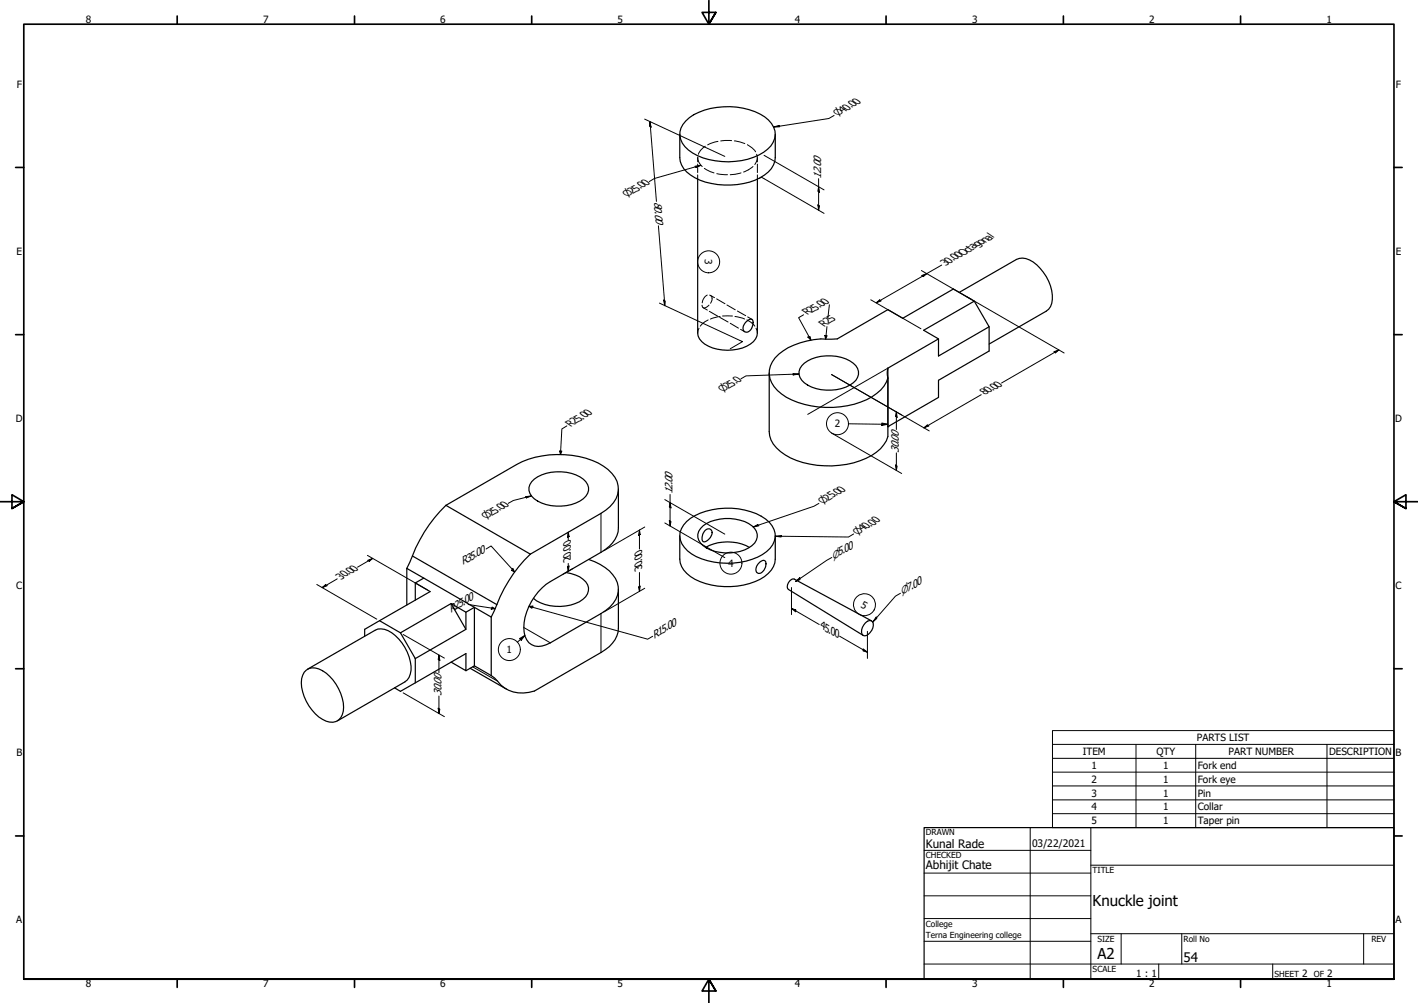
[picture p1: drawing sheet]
<svg xmlns="http://www.w3.org/2000/svg" width="594mm" height="420mm" viewBox="0 0 594 420" stroke-linecap="round" stroke-linejoin="round" font-family="sans-serif">
<!-- layer: Tweak Trail (ANSI) -->
<path d="M372 154.2l-33.6 19.4" fill="none" stroke="#000" stroke-width=".42"/>
<!-- layer: Hidden (ANSI) -->
<g fill="none" stroke="#000" stroke-width=".42">
<path d="M300.8 59.2l-4.3 1.5M306.5 58.9l-4.6 .1M307.7 59l4.3 1.2M292.3 66v1.8M292.3 68.7v3.6M292.3 73.3v1.7M292.4 65.8a4.8 4.8 0 0 0 1.8 4M295.1 70.5l4 1.9M295.5 61.3a6.3 6.3 0 0 0-2.9 3.3M300.3 72.7l4.5 .5M310.5 72.4l-4.6 .8M313.1 60.6l1.9 1.3 1.5 1.7"/>
<path d="M315.5 69.8l-1.9 1.3-2.1 1M317 64.6a4.2 4.2 0 0 1-.8 4.3M317.3 66v1.8M317.3 68.7v3.6M317.3 73.3v1.7M292.9 137.5l-.6 2M294.6 128.9l1.8 1M296.3 123.6a4.4 4.4 0 0 0-2.1 3.3M296.7 134l-1.5 .9-1.8 1.7M297.1 127.8a1.75 1.75 0 0 1-2.8 .6l-.2-.5M297.2 130.4l3.5 2M297.3 123.6a2.03 2.03 0 0 1 .4 3.4"/>
<path d="M297.6 123.7l1.7 1M300.2 125.2l3.5 2M301.6 132.9l3.5 2M301.7 132.6l-4.1 1M302.7 132.4h4.2M304.5 127.7l3.5 2.1M305.9 135.4l3.5 2.1M307.9 132.6l4.1 1M308.9 130.3l3.5 1.9M310.3 138l1.7 1M312.9 134l1.5 .9 1.8 1.7M313.2 132.8l1.8 1"/>
<path d="M316.7 137.5l.6 2"/>
</g>
<!-- layer: Visible (ANSI) -->
<g fill="none" stroke="#000" stroke-width=".51">
<path d="M284.8 56.2v9.8a10.2 10.2 0 0 0 6.3 8.5 31.1 31.1 0 0 0 29.2-1.2 9.3 9.3 0 0 0 4.5-7.3v-9.8M287.3 50.7a25.5 25.5 0 0 1 18.6-6 25.9 25.9 0 0 1 16 5.6 7.7 7.7 0 0 1-.3 12.2 29.4 29.4 0 0 1-27.1 3.6 14.1 14.1 0 0 1-9.3-7.7 7.2 7.2 0 0 1 2.1-7.7zM292.3 75v64.5a7.9 7.9 0 0 0 6.3 6.3 18.7 18.7 0 0 0 17.1-2.7l1.4-2.3 .2-1.3v-64.5M312.4 135a2.12 2.12 0 0 1 2.8-1 4.1 4.1 0 0 1-2.4 5.2 2.06 2.06 0 0 1-1.6-1.6 2.06 2.06 0 0 1 .8-2.1zM387 138.3l21.2-12.1 6.2 10.7-21.2 12.2v-7.1zM401.9 122.5l23.9-13.8a7.7 7.7 0 0 1 8.6 2.3 18.4 18.4 0 0 1 6.2 16.1l-1.2 2.4-1.1 .8-23.9 13.8M408.2 126.2l-8.8-5.1-21.2 12.2-6.2-3.6-21.2 12.3-2.3 .1a32.2 32.2 0 0 0-22.2 6.3 9.6 9.6 0 0 0-.6 15.2 32.2 32.2 0 0 0 23.3 7.1 30.9 30.9 0 0 0 20-7.3l1.3-1.6 1.7-3.5-.3-1.3 .3-2.8M414.4 136.9v10.1l-21.2 12.3v7.2l-21.2 12.2M337 152.1a18.5 18.5 0 0 1 20.4 0 4.9 4.9 0 0 1 0 8.3 18.5 18.5 0 0 1-20.4 0 4.9 4.9 0 0 1 0-8.3zM372 154.2v28.7a15.1 15.1 0 0 1-9.2 9.1 39.2 39.2 0 0 1-33.9-1.5 12 12 0 0 1-6.6-9.7v-24.5M393.2 142l-21.2 12.2M186.8 211.7a61.3 61.3 0 0 0-15.1 23.8l-1.3 2.6"/>
<path d="M186.8 211.7l29.6-17.1a38.9 38.9 0 0 1 36.5 .7 11 11 0 0 1 5.9 11.8 13.6 13.6 0 0 1-7 8l-29.6 17M186.8 211.7l35.4 20.4M222.8 201.8a17 17 0 0 1 16.6-3.5 8.9 8.9 0 0 1 7.2 5.9 6.8 6.8 0 0 1-5.4 6.5 19.1 19.1 0 0 1-17.4-1.7 4.8 4.8 0 0 1-1-7.2zM259.1 204.8v16.3a12.2 12.2 0 0 1-7.3 10.3l-21.2 12.2a23.8 23.8 0 0 0-11 21.2 6.2 6.2 0 0 0 9.2 5.3l23-13.1a12.2 12.2 0 0 0 7.2-11.1 14.5 14.5 0 0 0-9.8-10.6l-2.6-.9M287.7 218.5a27.5 27.5 0 0 1 21.6-5.4 20.7 20.7 0 0 1 14.2 7.2 7.6 7.6 0 0 1-2.3 10.8 30 30 0 0 1-27.3 3 13.2 13.2 0 0 1-8.8-7.9 7.4 7.4 0 0 1 2.6-7.7zM170.4 238.1l35.4 20.4M170.4 238.1v15.3M172.8 232.9l35.4 20.4M222.2 232.1a57.7 57.7 0 0 0-14 21.2M237.1 239.8a11.4 11.4 0 0 1 9.1 5.2 5.6 5.6 0 0 1-3.4 7.1 18.9 18.9 0 0 1-19.3-1.5M284.8 224.5v9.7a10.4 10.4 0 0 0 6.3 8.5 31.1 31.1 0 0 0 29.2-1.2 9.6 9.6 0 0 0 4.5-7.3v-9.7M294.6 220.3a18.5 18.5 0 0 1 20.4 0 5 5 0 0 1 0 8.3 18.5 18.5 0 0 1-20.4 0 5 5 0 0 1 0-8.3z"/>
<path d="M295.2 222.4a1.77 1.77 0 0 1 2.7-.5 1.77 1.77 0 0 1 0 2.7 3.4 3.4 0 0 1-3.3 2.3 3.8 3.8 0 0 1 .6-4.5zM295.7 229.3a19.1 19.1 0 0 1 18.3 0M317.7 236.1a1.98 1.98 0 0 1 3.1-.8 4 4 0 0 1-3.1 4.9 2.48 2.48 0 0 1 0-4.1zM174 251.4v-7.2l6.2 3.6-27.4 15.8v2.9M177.5 242.2l-3.5 2M189 252.8l6.2 3.7v7.1M195.2 256.5l3.6-2.1v24.5M205.8 258.5v24.5M208.2 253.3l-2.4 5.2M259.1 246.9v16.3a12.1 12.1 0 0 1-7.3 10.1l-27.9 16.2a13.3 13.3 0 0 1-15.4-4.2l-2.7-2.3M159 260l8.8 5.1M167.8 265.1l21.2-12.3 6.2 10.8-21.2 12.3z"/>
<path d="M174 275.9v10.1M189 277.3l6.2 3.7v-7.2l-27.4 15.8-2.5-1.5M197 280l15.2 8.6M198.8 278.9l7 4.1M198.8 278.9l-3.6 2.1M362.6 260.9a1.96 1.96 0 0 1 2.9-.5 4.6 4.6 0 0 1-3.3 6 1.82 1.82 0 0 1-1.2-2.6zM365.1 260.1l-32.3-17.5a2.89 2.89 0 0 0-2.5 4.3l31.3 19.3M127.4 281.6a5.5 5.5 0 0 1 7.7-.6 19.1 19.1 0 0 1 8.7 16.9 5.2 5.2 0 0 1-3.3 4.4 5.2 5.2 0 0 1-5.4-1 19 19 0 0 1-8.7-17zM128.8 280.3l28.4-16.3a7.5 7.5 0 0 1 8.5 2.3 19.5 19.5 0 0 1 6.5 14.5 6 6 0 0 1-2.6 4.9l-28.2 16.3"/>
</g>
<!-- layer: Visible Narrow (ANSI) -->
<path d="M251.8 215.1v16.3M251.8 257v16.3M198 279.3l10.5 6M219.5 262.9l11.1 6.4" fill="none" stroke="#000" stroke-width=".42"/>
<!-- layer: Visible (ANSI) -->
<circle cx="372" cy="178.7" r=".25" fill="#000"/>
<!-- layer: Symbol (ANSI) -->
<g fill="none" stroke="#000" stroke-width=".42">
<path d="M355.4 177.5l16.6 .2M369.4 177.2l2.6 .5-2.6 .5zM217.7 267.5l2.2-1.3-1.5 2zM219.9 266.2l-3.2 2.8M440.9 311.8v-5.8h143.1v5.8M440.9 311.8h143.1v5.9M440.9 311.8v34.9h143.1v-29M440.9 317.7h143.1M475.9 311.8v34.9M501 311.8v34.9M555.9 311.8v34.9M440.9 323.4h143.1"/>
<path d="M440.9 329.2h143.1M440.9 335.1h143.1M440.9 340.8h143.1"/>
<circle cx="296.9" cy="109.7" r="4.6"/>
<circle cx="350.9" cy="177.5" r="4.6"/>
<circle cx="306.2" cy="235.9" r="4.6"/>
<circle cx="362.2" cy="253.3" r="4.6"/>
<circle cx="213.4" cy="272.1" r="4.6"/>
</g>
<!-- layer: Border (ANSI) -->
<g fill="none" stroke="#000" stroke-width=".7">
<path d="M74.2 6.7v3.4M148.5 6.7v3.4M222.8 6.7v3.4M297 .2v9.9l-2.9-4.9h5.8l-2.9 4.9 2.9-4.9M371.2 6.7v3.4M445.5 6.7v3.4M519.7 6.7v3.4M6.5 70.1h3.5M584 70.1h3.4M6.5 140.2h3.5M584 140.2h3.4M0 210.2h10l-5-3v5.8l5-2.8-5 2.8"/>
<path d="M594 210.2h-10l5-3v5.8l-5-2.8 5 2.8M6.5 280.1h3.5M584 280.1h3.4M6.5 350.2h3.5M584 350.2h3.4M10 410.2v-400.1h574v400.1h-574h574M74.2 410.2v3.4M148.5 410.2v3.4M222.8 410.2v3.4M299.9 415.1l-2.9-4.9 2.9 4.9h-5.8l2.9-4.9v10M371.2 410.2v3.4M445.5 410.2v3.4"/>
<path d="M519.7 410.2v3.4"/>
</g>
<!-- layer: Title (ANSI) -->
<g fill="none" stroke="#000" stroke-width=".42">
<path d="M387.2 356.2h69.8M431.6 346.7v63.5M457 346.7v63.5M387.2 365.7h69.8M387.2 375.3h69.8M457 362.4h127M387.2 384.8h69.8M387.2 394.3h69.8M457 391.1h127M469.7 391.1v12.7M495.1 391.1v12.7M571.3 391.1v12.7"/>
<path d="M387.2 403.8h196.8M485.5 403.8v6.4M533.2 403.8v6.4"/>
</g>
<path d="M387.2 346.7h196.8v63.5h-196.8z" fill="none" stroke="#000" stroke-width=".51"/>
<!-- layer: Dimension (ANSI) -->
<g fill="none" stroke="#000" stroke-width=".42">
<path d="M270.1 49.9l33.6 15.6M272.3 51l.5 2.3-.7-.4zM272.3 51l2.7 33.4M324.1 53.2l2.3-.6 .2 .5zM349.4 48.4l-2.1 1.2-23.2 3.6M291.1 69.6l2.5-.3-2 .8zM293.6 69.3l-19.5 5.5-2.1 1.3M318.1 74.7l.9-.5 26.2 15.2M320.1 65.1l25.1 14.4M343 78.3l.3 2.2-.7-.4zM343 74.8v13.3M275.8 94.6l2.7 33.5"/>
<path d="M342.6 85.8l.7 .4-.3 1.9zM386 113.3l59.8 34.6M386.1 115.4l2.2-.8-1.5 1.3zM394.5 111l-27.4 15.9M276.3 127l34.8 16.1-5.2 3M278 125.7l.7 .4-.2 2zM336.7 131.9l-2.1 1.2 5.1 9.4M346.5 136.8l-.6 5.2M347.5 127.7l-.6 5M364.8 125.6l21 12.1M367.1 126.9l1.4-1.3 .7 .4zM332.2 156.5l2.6 .2-2.5 .4z"/>
<path d="M334.8 156.7l-22.3 .8-2 1.2M338.5 141.2l.9-.2 .3 1.5zM345.6 140.6h.9l-.6 1.4zM348.4 156.9l40.9 23.6M441.5 147.4l2.1-.8-1.4 1.2zM443.6 146.6l-24 13.8M237.5 178.4l-2.1 1.3-.6 10.7M375.5 172.6l.4 2.2-.7-.4zM375.5 172.6v7.3M387 179.2l1.5-1.2 .7 .4zM411.1 165.3l-24.1 13.9M234.4 189h1l-.6 1.4z"/>
<path d="M348.4 181.4l29.4 17M375.2 194.8l.7 .4-.4 1.9zM375.5 189.7v7.4M220.2 208.1l2.4-.3-2.1 .8zM222.6 207.8l-7.5 1.9-2.2 1.2M278.5 209.3l25.2 14.5M278.5 219.1l25.2 14.5M280.4 218.1l.7 .4-.4 1.8zM280.7 210.5l.4 2.3-.7-.4zM280.7 207.1v13.2M343.1 210.9l-2.1 1.2-25.4 8.7M153.9 232.6l25.2 14.5"/>
<path d="M154.1 234.7l2-.8-1.4 1.2zM156.1 233.9l-6.3 3.7M203.6 230l2.1-1.3 9.9 10.9M214.9 238.1l.7 1.5-1.3-.7zM237.7 237.4l.7-.4-.3 2.2zM238.1 222.9l.3 1.9-.7 .3zM238.1 222.9v3.3M238.1 236v3.2M240 238.2l-4.2 2.4M267.9 222l.3 1.9-.7 .4zM267.9 222v8M267.9 239.8v8"/>
<path d="M270.1 220.8l-17.2 9.9M315.6 220.8l1.8-1 .5 .5zM324.8 224.6l2.5-.2v.6zM348.5 233.5l-15.2 10.1M357.6 223.7l-2.1 1.3-30.7-.4M132.7 244.8l25.2 14.6M134.9 246.2l1.4-1.2 .8 .3zM141.3 242.5l-6.4 3.7M196.2 253.2l11.3 1.8M206.2 254.3l1.3 .7-1.7 .2zM221.6 254l1.7-.1-.5 .9zM221.6 254l49.7 13.8 2.1-1.2"/>
<path d="M267.5 245.9l.7-.4-.3 2.3zM270.1 246.4l-17.2 10M331.6 254.9l1.8 .6v.8zM331.6 254.9l11.6 6.7M331.6 246.1v11.4M333.3 243.6l1.8-1.6 .1 .8zM367.1 258.5l.2 .6-1.7 1.5zM377.3 248.5l-2.1 1.2-9.6 10.9M168.9 265.8l17.3 9.9M183.9 274.4l.4 2.2-.7-.3zM183.9 274.4v7.4M351.7 266.5l11.7 6.7"/>
<path d="M361.6 271.8l1.8 1.4-1.8-.6zM363.4 264.5v11.3M168.9 290.2l17.3 10M183.6 296.7l.7 .4-.4 1.8zM183.9 291.6v7.3"/>
</g>
<g fill="#000">
<path d="M272.3 51l.5 2.3-.7-.4z" fill-rule="evenodd"/>
<path d="M324.1 53.2l2.3-.6 .2 .5z" fill-rule="evenodd"/>
<path d="M291.1 69.6l2.5-.3-2 .8z" fill-rule="evenodd"/>
<path d="M342.6 85.8l.7 .4-.3 1.9z" fill-rule="evenodd"/>
<path d="M343 78.3l.3 2.2-.7-.4z" fill-rule="evenodd"/>
<path d="M386.1 115.4l2.2-.8-1.5 1.3z" fill-rule="evenodd"/>
<path d="M278 125.7l.7 .4-.2 2z" fill-rule="evenodd"/>
<path d="M367.1 126.9l1.4-1.3 .7 .4z" fill-rule="evenodd"/>
<path d="M332.2 156.5l2.6 .2-2.5 .4z" fill-rule="evenodd"/>
<path d="M338.5 141.2l.9-.2 .3 1.5z" fill-rule="evenodd"/>
<path d="M345.6 140.6h.9l-.6 1.4z" fill-rule="evenodd"/>
<path d="M441.5 147.4l2.1-.8-1.4 1.2z" fill-rule="evenodd"/>
<path d="M375.5 172.6l.4 2.2-.7-.4z" fill-rule="evenodd"/>
<path d="M387 179.2l1.5-1.2 .7 .4z" fill-rule="evenodd"/>
<path d="M234.4 189h1l-.6 1.4z" fill-rule="evenodd"/>
<path d="M375.2 194.8l.7 .4-.4 1.9z" fill-rule="evenodd"/>
<path d="M220.2 208.1l2.4-.3-2.1 .8z" fill-rule="evenodd"/>
<path d="M280.4 218.1l.7 .4-.4 1.8z" fill-rule="evenodd"/>
<path d="M280.7 210.5l.4 2.3-.7-.4z" fill-rule="evenodd"/>
<path d="M315.6 220.8l1.8-1 .5 .5z" fill-rule="evenodd"/>
<path d="M154.1 234.7l2-.8-1.4 1.2z" fill-rule="evenodd"/>
<path d="M214.9 238.1l.7 1.5-1.3-.7z" fill-rule="evenodd"/>
<path d="M237.7 237.4l.7-.4-.3 2.2z" fill-rule="evenodd"/>
<path d="M238.1 222.9l.3 1.9-.7 .3z" fill-rule="evenodd"/>
<path d="M267.9 222l.3 1.9-.7 .4z" fill-rule="evenodd"/>
<path d="M324.8 224.6l2.5-.2v.6z" fill-rule="evenodd"/>
<path d="M134.9 246.2l1.4-1.2 .8 .3z" fill-rule="evenodd"/>
<path d="M206.2 254.3l1.3 .7-1.7 .2z" fill-rule="evenodd"/>
<path d="M221.6 254l1.7-.1-.5 .9z" fill-rule="evenodd"/>
<path d="M267.5 245.9l.7-.4-.3 2.3z" fill-rule="evenodd"/>
<path d="M331.6 254.9l1.8 .6v.8z" fill-rule="evenodd"/>
<path d="M333.3 243.6l1.8-1.6 .1 .8z" fill-rule="evenodd"/>
<path d="M367.1 258.5l.2 .6-1.7 1.5z" fill-rule="evenodd"/>
<path d="M183.9 274.4l.4 2.2-.7-.3z" fill-rule="evenodd"/>
<path d="M361.6 271.8l1.8 1.4-1.8-.6z" fill-rule="evenodd"/>
<path d="M183.6 296.7l.7 .4-.4 1.8z" fill-rule="evenodd"/>
</g>
<!-- layer: Symbol (ANSI) -->
<g fill="#000">
<path d="M369.4 177.2l2.6 .5-2.6 .5z" fill-rule="evenodd"/>
<path d="M217.7 267.5l2.2-1.3-1.5 2z" fill-rule="evenodd"/>
</g>
<g font-size="6.3">
<text x="457.8" y="379.6">Knuckle joint</text>
<text x="459.7" y="401.7">A2</text>
</g>
<text font-size="5.5" x="495.9" y="402.9">54</text>
<g font-size="4.9">
<text x="387.9" y="355.3">Kunal Rade</text>
<text x="387.9" y="364">Abhijit Chate</text>
</g>
<g font-size="4.7">
<text x="344" y="74.8" transform="rotate(-90 344 74.8)">12.00</text>
<text x="396.2" y="111.4" transform="rotate(-30 396.2 111.4)">30.00Octagonal</text>
<text x="338.3" y="132.1" transform="rotate(-30 338.3 132.1)">R25.00</text>
<text x="345.2" y="136.8" transform="rotate(-30 345.2 136.8)">R25</text>
<text x="412.7" y="165.7" transform="rotate(-30 412.7 165.7)">80.00</text>
<text x="239.1" y="178.7" transform="rotate(-30 239.1 178.7)">R25.00</text>
<text x="376.6" y="189.7" transform="rotate(-90 376.6 189.7)">30.00</text>
<text x="281.8" y="207.1" transform="rotate(-90 281.8 207.1)">12.00</text>
<text x="193.9" y="236.8" transform="rotate(-30 193.9 236.8)">R35.00</text>
<text x="239.1" y="234.7" transform="rotate(-90 239.1 234.7)">20.00</text>
<text x="269" y="238.5" transform="rotate(-90 269 238.5)">30.00</text>
<text x="142.9" y="242.8" transform="rotate(-30 142.9 242.8)">30.00</text>
<text x="188.9" y="256.7" transform="rotate(-30 188.9 256.7)">R25.00</text>
<text x="343.8" y="263.2" transform="rotate(30 343.8 263.2)">45.00</text>
<text x="274" y="267.5" transform="rotate(-30 274 267.5)">R15.00</text>
<text x="185" y="291.6" transform="rotate(-90 185 291.6)">30.00</text>
</g>
<text font-size="4.6" x="274" y="84.6" transform="rotate(86 274 84.6)">80.00</text>
<g font-size="4.4">
<text x="351" y="48.7" transform="rotate(-30 351 48.7)">⌀40.00</text>
<text x="262.7" y="82.6" transform="rotate(-30 262.7 82.6)">⌀25.00</text>
<text x="302.8" y="164.3" transform="rotate(-30 302.8 164.3)">⌀25.0</text>
<text x="344.7" y="211.1" transform="rotate(-30 344.7 211.1)">⌀25.00</text>
<text x="203.6" y="217.5" transform="rotate(-30 203.6 217.5)">⌀25.00</text>
<text x="359.2" y="224" transform="rotate(-30 359.2 224)">⌀40.00</text>
<text x="349.1" y="234.4" transform="rotate(-30 349.1 234.4)">⌀5.00</text>
<text x="377.8" y="249.4" transform="rotate(-30 377.8 249.4)">⌀7.00</text>
</g>
<text font-size="4.3" x="432.4" y="354.8">03/22/2021</text>
<g font-size="4.2">
<text x="36" y="9.8">8</text>
<text x="110.2" y="9.8">7</text>
<text x="184.5" y="9.8">6</text>
<text x="258.8" y="9.8">5</text>
<text x="333" y="9.8">4</text>
<text x="407.2" y="9.8">3</text>
<text x="481.5" y="9.8">2</text>
<text x="555.8" y="9.8">1</text>
<text x="7" y="36.7">F</text>
<text x="584.8" y="36.7">F</text>
<text x="6.9" y="106.7">E</text>
<text x="584.8" y="106.7">E</text>
<text x="295.3" y="108.5" transform="rotate(90 295.3 108.5)">3</text>
<text x="6.7" y="176.7">D</text>
<text x="349.7" y="179">2</text>
<text x="584.5" y="176.7">D</text>
<text x="305.1" y="237.5">4</text>
<text x="6.8" y="246.7">C</text>
<text x="584.6" y="246.7">C</text>
<text x="360.4" y="254.1" transform="rotate(28 360.4 254.1)">5</text>
<text x="212.2" y="273.6">1</text>
<text x="501.5" y="310.5">PARTS LIST</text>
<text x="6.9" y="316.7">B</text>
<text x="453.6" y="316.3">ITEM</text>
<text x="484.5" y="316.3">QTY</text>
<text x="514.7" y="316.3">PART NUMBER</text>
<text x="556.8" y="316.3">DESCRIPTION</text>
<text x="584.7" y="316.7">B</text>
<text x="457.3" y="322.1">1</text>
<text x="487.3" y="322.1">1</text>
<text x="501.8" y="322.1">Fork end</text>
<text x="457.3" y="327.9">2</text>
<text x="487.3" y="327.9">1</text>
<text x="501.8" y="328">Fork eye</text>
<text x="457.3" y="333.7">3</text>
<text x="487.3" y="333.7">1</text>
<text x="501.8" y="333.7">Pin</text>
<text x="457.3" y="339.4">4</text>
<text x="487.3" y="339.4">1</text>
<text x="501.8" y="339.5">Collar</text>
<text x="457.3" y="345.3">5</text>
<text x="487.3" y="345.3">1</text>
<text x="501.8" y="345.3">Taper pin</text>
<text x="6.8" y="386.7">A</text>
<text x="584.6" y="386.7">A</text>
<text x="36" y="413.6">8</text>
<text x="110.2" y="413.6">7</text>
<text x="184.5" y="413.6">6</text>
<text x="258.8" y="413.6">5</text>
<text x="333" y="413.6">4</text>
<text x="407.2" y="413.6">3</text>
<text x="476" y="409.4">1 : 1</text>
<text x="481.5" y="413.6">2</text>
<text x="545.5" y="409.4">2</text>
<text x="555.8" y="413.6">1</text>
<text x="556.1" y="409.4">2</text>
</g>
<g font-size="3.5">
<text x="387.9" y="350">DRAWN</text>
<text x="387.9" y="359.5">CHECKED</text>
<text x="457.8" y="365.7">TITLE</text>
<text x="387.9" y="388.2">College</text>
<text x="387.9" y="392.8">Terna Engineering college</text>
<text x="459.7" y="394.4">SIZE</text>
<text x="495.9" y="394.5">Roll No</text>
<text x="574.5" y="394.4">REV</text>
<text x="457.8" y="407.1">SCALE</text>
<text x="534" y="409.4">SHEET</text>
<text x="550.4" y="409.4">OF</text>
</g>
</svg>
